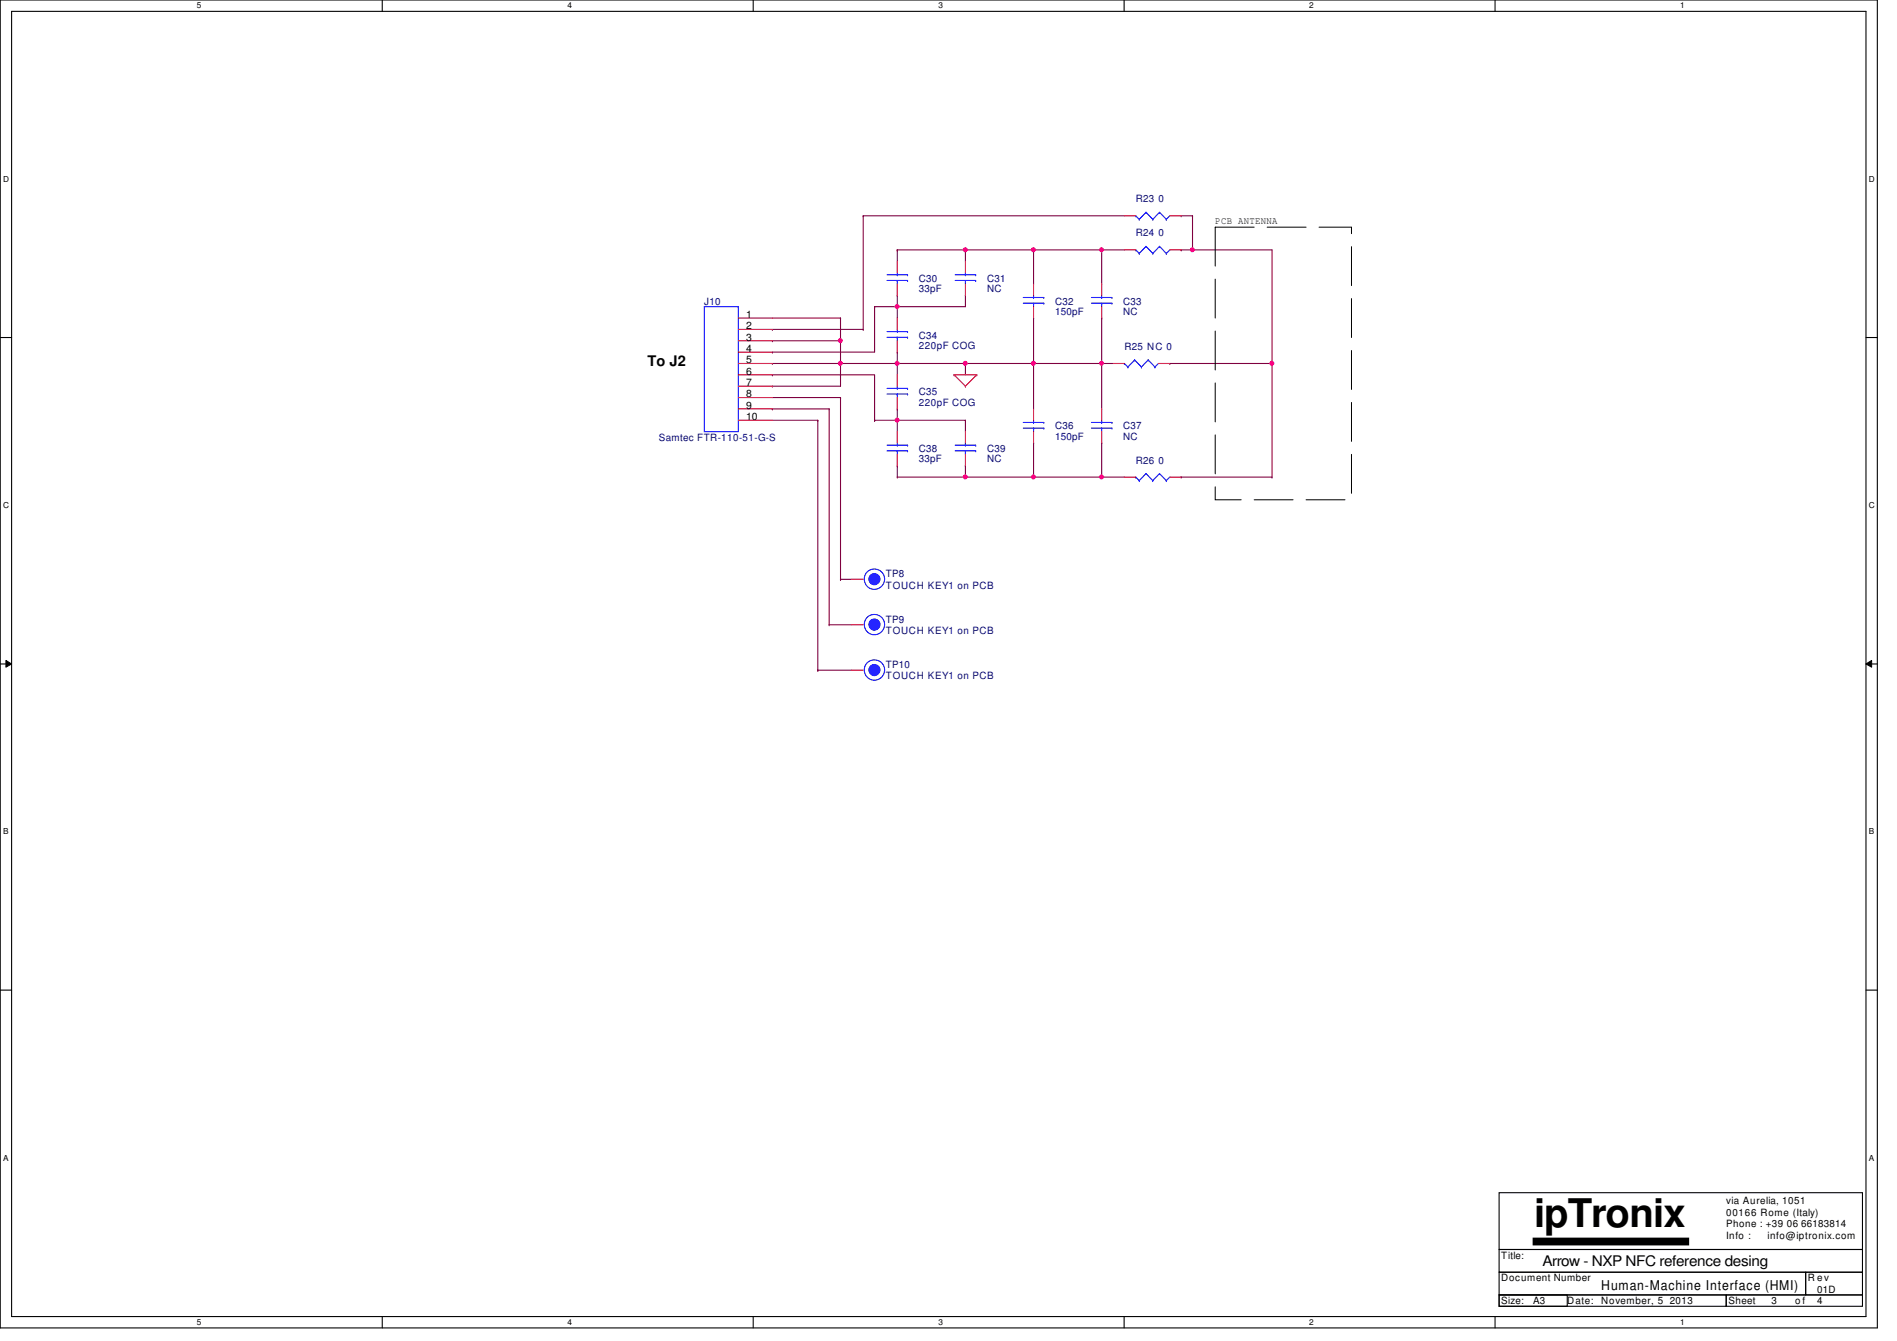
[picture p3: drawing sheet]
<svg xmlns="http://www.w3.org/2000/svg" width="297mm" height="210mm" viewBox="0 0 297 210" stroke-linecap="round" stroke-linejoin="round" font-family="sans-serif">
<path d="M0 0h294v207.9h-294zM1.8 1.8h290.4v204.3h-290.4z" fill="none" stroke="#000" stroke-width=".17"/>
<g fill="#fff">
<path d="M30.8 .2h.7v1.4h-.7z"/>
<path d="M30.8 206.2h.7v1.4h-.7z"/>
</g>
<path d="M59.9 0v1.8M59.9 206.1v1.8" fill="none" stroke="#000" stroke-width=".17"/>
<g fill="#fff">
<path d="M88.9 .2h.6v1.4h-.6z"/>
<path d="M88.9 206.2h.6v1.4h-.6z"/>
</g>
<path d="M117.9 0v1.8M117.9 206.1v1.8" fill="none" stroke="#000" stroke-width=".17"/>
<g fill="#fff">
<path d="M146.9 .2h.7v1.4h-.7z"/>
<path d="M146.9 206.2h.7v1.4h-.7z"/>
</g>
<path d="M176 0v1.8M176 206.1v1.8" fill="none" stroke="#000" stroke-width=".17"/>
<g fill="#fff">
<path d="M205 .2h.7v1.4h-.7z"/>
<path d="M205 206.2h.7v1.4h-.7z"/>
</g>
<path d="M234.1 0v1.8M234.1 206.1v1.8" fill="none" stroke="#000" stroke-width=".17"/>
<g fill="#fff">
<path d="M263.1 .2h.7v1.4h-.7z"/>
<path d="M263.1 206.2h.7v1.4h-.7z"/>
<path d="M.5 27.3h.9v1.4h-.9z"/>
<path d="M292.6 27.3h.9v1.4h-.9z"/>
<path d="M.5 78.4h.9v1.4h-.9z"/>
<path d="M292.6 78.4h.9v1.4h-.9z"/>
</g>
<path d="M0 52.8h1.8M292.2 52.8h1.8" fill="none" stroke="#000" stroke-width=".17"/>
<g fill="#fff">
<path d="M.5 129.5h.8v1.4h-.8z"/>
<path d="M292.6 129.5h.9v1.4h-.9z"/>
</g>
<path d="M0 103.9h1.8M292.2 103.9h1.8" fill="none" stroke="#000" stroke-width=".17"/>
<path d="M.9 103.4l.9 .5-.9 .5zM292.2 103.9l.9-.5v1z" fill="#000"/>
<path d="M.9 103.4l.9 .5-.9 .5zM292.2 103.9l.9-.5v1z" fill="none" stroke="#000" stroke-width=".16"/>
<g fill="#fff">
<path d="M.5 180.5h.8v1.4h-.8z"/>
<path d="M292.6 180.5h.9v1.4h-.9z"/>
</g>
<path d="M0 155h1.8M292.2 155h1.8M234.7 199.1h48v3.6h-48zM234.7 195.6h56.9v3.5h-56.9zM234.7 186.7h56.9v8.9h-56.9zM240.1 193.8h24.3v1.1h-24.3zM282.7 199.1h8.9v3.6h-8.9zM234.7 202.7h35.6v1.8h-35.6zM234.7 202.7h10.7v1.8h-10.7zM270.3 202.7h21.3v1.8h-21.3z" fill="none" stroke="#000" stroke-width=".17"/>
<g fill="none" stroke="#7f003f" stroke-width=".17">
<path d="M135.2 33.8h.1M135.2 33.8h40.9M135.2 33.8v17.8M140.5 39.1h.1M140.5 39.1v1.8M140.5 39.1h35.6M151.2 39.1h.1M151.2 39.1v1.8M161.8 39.1h.1M161.8 39.1v5.3M172.5 39.1h.1M172.5 39.1v5.3"/>
<path d="M185 33.8h.1M185 39.1h.1M185 39.1h14.2v35.6M185 33.8h1.7M186.7 39.1h.1M186.7 33.8h.1M186.7 33.8v5.3M120.9 55.1h.1M120.9 58.7h.1M120.9 51.6h.1M120.9 56.9h.1M120.9 53.3h.1"/>
<path d="M120.9 56.9h53.4M120.9 58.7h16v7.1M120.9 51.6h14.3M120.9 53.3h10.7M120.9 49.8h10.7M131.6 56.9h.1M131.6 49.8h.1M131.6 53.3h.1M131.6 49.8v10.7h-10.7M135.2 51.6h.1M136.9 48h.1M136.9 48v7.1h-16"/>
<path d="M140.5 46.2h.1M140.5 56.9h.1M140.5 48h.1M140.5 55.1h.1M140.5 46.2v3.6M140.5 55.1v3.6M151.2 56.9h.1M151.2 46.2h.1M151.2 46.2v1.8h-14.3M151.2 56.9v1.8M161.8 49.8h.1M161.8 56.9h.1"/>
<path d="M161.8 49.8v14.2M172.5 49.8h.1M172.5 56.9h.1M172.5 49.8v14.2M183.2 56.9h.1M183.2 56.9h16M199.2 56.9h.1M120.9 60.5h.1M120.9 64h.1M120.9 65.8h7.2M120.9 62.2h10.7M120.9 64h8.9"/>
<path d="M128.1 65.8h.1M128.1 65.8v39.1M129.8 64h.1M129.8 64v33.8M131.6 62.2h.1M131.6 62.2v28.5M136.9 65.8h.1M136.9 65.8h14.3M140.5 64h.1M140.5 74.7h.1M140.5 65.8h.1M140.5 72.9h.1"/>
<path d="M140.5 64v3.6M140.5 72.9v1.8M140.5 74.7h35.6M151.2 74.7h.1M151.2 72.9h.1M151.2 65.8h.1M151.2 65.8v1.8M151.2 72.9v1.8M161.8 69.3h.1M161.8 74.7h.1M161.8 69.3v5.4M172.5 74.7h.1"/>
<path d="M172.5 69.3h.1M172.5 69.3v5.4M185 74.7h.1M185 74.7h14.2M199.2 74.7h.1M129.8 97.8h.1M129.8 97.8h3.6M131.6 90.7h.1M131.6 90.7h1.8M128.1 104.9h.1M128.1 104.9h5.3"/>
</g>
<g fill="none" stroke="#f00" stroke-width=".17">
<path d="M176.1 33.8h1.7M183.2 33.8h1.8M140.5 49.8v1.8M140.5 53.3v1.8M149.4 58.7h.1M149.4 58.7h3.5M149.4 58.7l1.8 1.8M152.9 58.7h.1M152.9 58.7l-1.7 1.8M174.3 56.9h1.8M181.4 56.9h1.8M151.2 60.5h.1"/>
<path d="M161.8 64v1.8M161.8 67.6v1.7"/>
</g>
<path d="M240.1 193.8h24.3v1.1h-24.3z" fill-rule="evenodd" fill="#000"/>
<path d="M190.3 35.6h21.3v42.6h-21.3z" fill="none" stroke="#000" stroke-width=".16" stroke-dasharray="6.1 2"/>
<g fill="none" stroke="#00f" stroke-width=".17">
<path d="M177.8 33.8h.1M177.8 33.8l.6 .5M178.4 34.3h.1M179.4 33.2h.1M179.4 33.2l1.1 1.1M179.4 33.2l-1 1.1M180.5 34.3h.1M181.6 33.2h.1M181.6 33.2l1 1.1M181.6 33.2l-1.1 1.1M182.6 34.3h.1M183.2 33.8l-.6 .5"/>
<path d="M138.9 52.8h3.2M138.9 51.9h3.2M140.5 51.9h.1M140.5 52.8h.1M140.5 51.6v.3M140.5 52.8v.5M142.1 52.8h.1M142.1 51.9h.1M176.1 56.9h.1M176.1 56.9l.5 .5M176.6 57.4h.1M177.7 56.3h.1"/>
<path d="M177.7 56.3l1 1.1M177.7 56.3l-1.1 1.1M178.7 57.4h.1M179.8 56.3h.1M179.8 56.3l1 1.1M179.8 56.3l-1.1 1.1M180.8 57.4h.1M181.4 56.9l-.6 .5M160.2 67h3.2M160.2 66.1h3.2M161.8 66.1h.1M161.8 67h.1"/>
<path d="M161.8 65.8v.3M161.8 67v.6M163.4 67h.1M163.4 66.1h.1"/>
</g>
<circle cx="136.9" cy="97.8" r=".87" fill="#00f"/>
<g fill="none" stroke="#00f" stroke-width=".17">
<path d="M177.8 39.1h.1M177.8 39.1l.6 .6M178.4 39.7h.1M179.4 38.6h.1M179.4 38.6l1.1 1.1M179.4 38.6l-1 1.1M180.5 39.7h.1M181.6 38.6h.1M181.6 38.6l1 1.1M181.6 38.6l-1.1 1.1M182.6 39.7h.1M183.2 39.1l-.6 .6"/>
<path d="M160.2 47.5h3.2M160.2 46.6h3.2M161.8 46.6h.1M161.8 47.5h.1M161.8 46.2v.4M161.8 47.5v.5M163.4 47.5h.1M163.4 46.6h.1M170.9 47.5h3.2M170.9 46.6h3.2M172.5 46.6h.1M172.5 47.5h.1"/>
<path d="M172.5 46.2v.4M172.5 47.5v.5M174.1 47.5h.1M174.1 46.6h.1M138.9 70.6h3.2M138.9 69.7h3.2M140.5 69.7h.1M140.5 70.6h.1M140.5 69.3v.4M140.5 70.6v.5M142.1 70.6h.1M142.1 69.7h.1"/>
<path d="M149.6 70.6h3.2M149.6 69.7h3.2M151.2 69.7h.1M151.2 70.6h.1M151.2 69.3v.4M151.2 70.6v.5M152.8 70.6h.1M152.8 69.7h.1"/>
<circle cx="136.9" cy="97.8" r="1.6"/>
<circle cx="136.9" cy="97.8" r=".87"/>
</g>
<path d="M176.1 39.1h1.7M183.2 39.1h1.8M161.8 44.4v1.8M161.8 48v1.8M172.5 44.4v1.8M172.5 48v1.8M140.5 67.6v1.7M140.5 71.1v1.8M151.2 67.6v1.7M151.2 71.1v1.8M133.4 97.8h1.8" fill="none" stroke="#f00" stroke-width=".17"/>
<circle cx="136.9" cy="104.9" r=".87" fill="#00f"/>
<g fill="none" stroke="#00f" stroke-width=".17">
<path d="M138.9 43.9h3.2M138.9 43h3.2M140.5 43h.1M140.5 43.9h.1M140.5 42.7v.3M140.5 43.9v.5M142.1 43.9h.1M142.1 43h.1M149.6 43.9h3.2M149.6 43h3.2M151.2 43h.1M151.2 43.9h.1"/>
<path d="M151.2 42.7v.3M151.2 43.9v.5M152.8 43.9h.1M152.8 43h.1M138.9 61.7h3.2M138.9 60.8h3.2M140.5 60.8h.1M140.5 61.7h.1M140.5 60.5v.3M140.5 61.7v.5M142.1 61.7h.1M142.1 60.8h.1"/>
<path d="M170.9 67h3.2M170.9 66.1h3.2M172.5 66.1h.1M172.5 67h.1M172.5 65.8v.3M172.5 67v.6M174.1 67h.1M174.1 66.1h.1"/>
<circle cx="136.9" cy="104.9" r="1.6"/>
<circle cx="136.9" cy="104.9" r=".87"/>
</g>
<path d="M140.5 40.9v1.8M140.5 44.4v1.8M140.5 58.7v1.8M151.2 40.9v1.8M151.2 44.4v1.8M140.5 62.2v1.8M172.5 64v1.8M172.5 67.6v1.7M133.4 104.9h1.8" fill="none" stroke="#f00" stroke-width=".17"/>
<circle cx="136.9" cy="90.6" r=".87" fill="#00f"/>
<g fill="none" stroke="#00f" stroke-width=".17">
<path d="M110.3 48h5.3v19.6h-5.3zM177.8 74.7h.1M177.8 74.7l.6 .5M178.4 75.2h.1M179.4 74.1h.1M179.4 74.1l1.1 1.1M179.4 74.1l-1 1.1M180.5 75.2h.1M181.6 74.1h.1M181.6 74.1l1 1.1M181.6 74.1l-1.1 1.1M182.6 75.2h.1"/>
<path d="M183.2 74.7l-.6 .5"/>
<circle cx="136.9" cy="90.7" r="1.6"/>
<circle cx="136.9" cy="90.6" r=".87"/>
</g>
<g fill="none" stroke="#f00" stroke-width=".17">
<path d="M115.6 49.8h5.3M115.6 51.6h5.3M115.6 53.3h5.3M115.6 55.1h5.3M115.6 56.9h5.3M115.6 58.7h5.3M115.6 60.5h5.3M115.6 62.2h5.3M115.6 64h5.3M115.6 65.8h5.3M176.1 74.7h1.7M183.2 74.7h1.8"/>
<path d="M133.4 90.7h1.8"/>
</g>
<circle cx="140.5" cy="48" r=".32" fill="#f0f"/>
<circle cx="140.5" cy="48" r=".32" fill="none" stroke="#f0f" stroke-width=".17"/>
<circle cx="140.5" cy="65.8" r=".32" fill="#f0f"/>
<circle cx="140.5" cy="65.8" r=".32" fill="none" stroke="#f0f" stroke-width=".17"/>
<circle cx="161.8" cy="56.9" r=".32" fill="#f0f"/>
<circle cx="161.8" cy="56.9" r=".32" fill="none" stroke="#f0f" stroke-width=".17"/>
<circle cx="151.1" cy="56.9" r=".32" fill="#f0f"/>
<circle cx="151.1" cy="56.9" r=".32" fill="none" stroke="#f0f" stroke-width=".17"/>
<circle cx="140.5" cy="56.9" r=".32" fill="#f0f"/>
<circle cx="140.5" cy="56.9" r=".32" fill="none" stroke="#f0f" stroke-width=".17"/>
<circle cx="186.7" cy="39.1" r=".32" fill="#f0f"/>
<circle cx="186.7" cy="39.1" r=".32" fill="none" stroke="#f0f" stroke-width=".17"/>
<circle cx="161.8" cy="74.6" r=".32" fill="#f0f"/>
<circle cx="161.8" cy="74.6" r=".32" fill="none" stroke="#f0f" stroke-width=".17"/>
<circle cx="151.1" cy="74.6" r=".32" fill="#f0f"/>
<circle cx="151.1" cy="74.6" r=".32" fill="none" stroke="#f0f" stroke-width=".17"/>
<circle cx="161.8" cy="39.1" r=".32" fill="#f0f"/>
<circle cx="161.8" cy="39.1" r=".32" fill="none" stroke="#f0f" stroke-width=".17"/>
<circle cx="151.1" cy="39.1" r=".32" fill="#f0f"/>
<circle cx="151.1" cy="39.1" r=".32" fill="none" stroke="#f0f" stroke-width=".17"/>
<circle cx="172.5" cy="74.6" r=".32" fill="#f0f"/>
<circle cx="172.5" cy="74.6" r=".32" fill="none" stroke="#f0f" stroke-width=".17"/>
<circle cx="172.5" cy="56.9" r=".32" fill="#f0f"/>
<circle cx="172.5" cy="56.9" r=".32" fill="none" stroke="#f0f" stroke-width=".17"/>
<circle cx="172.5" cy="39.1" r=".32" fill="#f0f"/>
<circle cx="172.5" cy="39.1" r=".32" fill="none" stroke="#f0f" stroke-width=".17"/>
<circle cx="199.2" cy="56.9" r=".32" fill="#f0f"/>
<circle cx="199.2" cy="56.9" r=".32" fill="none" stroke="#f0f" stroke-width=".17"/>
<circle cx="131.6" cy="56.9" r=".32" fill="#f0f"/>
<circle cx="131.6" cy="56.9" r=".32" fill="none" stroke="#f0f" stroke-width=".17"/>
<circle cx="131.6" cy="53.3" r=".32" fill="#f0f"/>
<circle cx="131.6" cy="53.3" r=".32" fill="none" stroke="#f0f" stroke-width=".17"/>
<text font-size="6.2" x="240.2" y="192.1">ipTronix</text>
<g font-size="2.3">
<text x="101.4" y="57.2">To J2</text>
<text x="241.5" y="198.2">Arrow - NXP NFC reference desing</text>
</g>
<text font-size="2.1" x="250.7" y="202">Human-Machine Interface (HMI)</text>
<g font-size="1.6" fill="#00007f">
<text x="177.8" y="31.7">R23</text>
<text x="181.4" y="31.7">0</text>
<text x="177.8" y="37">R24</text>
<text x="181.4" y="37">0</text>
<text x="110.3" y="47.7">J10</text>
<text x="143.9" y="44.1">C30</text>
<text x="143.9" y="45.7">33pF</text>
<text x="154.6" y="44.1">C31</text>
<text x="154.6" y="45.7">NC</text>
<text x="165.2" y="47.7">C32</text>
<text x="175.9" y="47.7">C33</text>
<text x="143.9" y="53">C34</text>
<text x="165.2" y="49.3">150pF</text>
<text x="175.9" y="49.3">NC</text>
<text x="143.9" y="54.6">220pF COG</text>
<text x="176.1" y="54.8">R25 NC 0</text>
<text x="143.9" y="61.9">C35</text>
<text x="143.9" y="63.5">220pF COG</text>
<text x="103.2" y="69">Samtec FTR-110-51-G-S</text>
<text x="143.9" y="70.8">C38</text>
<text x="154.6" y="70.8">C39</text>
<text x="165.2" y="67.2">C36</text>
<text x="165.2" y="68.8">150pF</text>
<text x="175.9" y="67.2">C37</text>
<text x="175.9" y="68.8">NC</text>
<text x="143.9" y="72.4">33pF</text>
<text x="154.6" y="72.4">NC</text>
<text x="177.8" y="72.6">R26</text>
<text x="181.4" y="72.6">0</text>
<text x="138.7" y="90.3">TP8</text>
<text x="138.7" y="92.1">TOUCH KEY1 on PCB</text>
<text x="138.7" y="97.5">TP9</text>
<text x="138.7" y="99.2">TOUCH KEY1 on PCB</text>
<text x="138.7" y="104.6">TP10</text>
<text x="138.7" y="106.3">TOUCH KEY1 on PCB</text>
</g>
<g font-size="1.6">
<text x="190.3" y="35">PCB ANTENNA</text>
<text x="116.8" y="49.7">1</text>
<text x="116.8" y="51.5">2</text>
<text x="116.8" y="53.3">3</text>
<text x="116.8" y="55.1">4</text>
<text x="116.8" y="56.9">5</text>
<text x="116.8" y="58.6">6</text>
<text x="116.8" y="60.4">7</text>
<text x="116.8" y="62.2">8</text>
<text x="116.8" y="64">9</text>
<text x="116.8" y="65.7">10</text>
<text x="270.3" y="188.5">via Aurelia, 1051</text>
<text x="270.3" y="190.3">00166 Rome (Italy)</text>
<text x="235.1" y="197">Title:</text>
<text x="270.3" y="192.1">Phone : +39</text>
<text x="270.3" y="193.9">Info :</text>
<text x="276.8" y="193.9">info@iptronix.com</text>
<text x="279.8" y="192.1">06</text>
<text x="282" y="192.1">66183814</text>
<text x="235.1" y="200.6">Document Number</text>
<text x="283.1" y="200.6">R ev</text>
<text x="284.5" y="202.4">01D</text>
<text x="235.1" y="204.1">Size:</text>
<text x="240.1" y="204.1">A3</text>
<text x="245.4" y="204.1">Date:</text>
<text x="250.7" y="204.1">November, 5</text>
<text x="261.4" y="204.1">2013</text>
<text x="270.6" y="204.1">Sheet</text>
<text x="277.4" y="204.1">3</text>
<text x="281.1" y="204.1">o f</text>
<text x="284.5" y="204.1">4</text>
</g>
<g font-size="1.3">
<text x="30.8" y="1.3">5</text>
<text x="88.9" y="1.3">4</text>
<text x="146.9" y="1.3">3</text>
<text x="205" y="1.3">2</text>
<text x="263.1" y="1.3">1</text>
<text x=".5" y="28.4">D</text>
<text x="292.6" y="28.4">D</text>
<text x=".5" y="79.5">C</text>
<text x="292.6" y="79.5">C</text>
<text x=".5" y="130.6">B</text>
<text x="292.6" y="130.6">B</text>
<text x=".5" y="181.7">A</text>
<text x="292.6" y="181.7">A</text>
<text x="30.8" y="207.4">5</text>
<text x="88.9" y="207.4">4</text>
<text x="146.9" y="207.4">3</text>
<text x="205" y="207.4">2</text>
<text x="263.1" y="207.4">1</text>
</g>
</svg>
